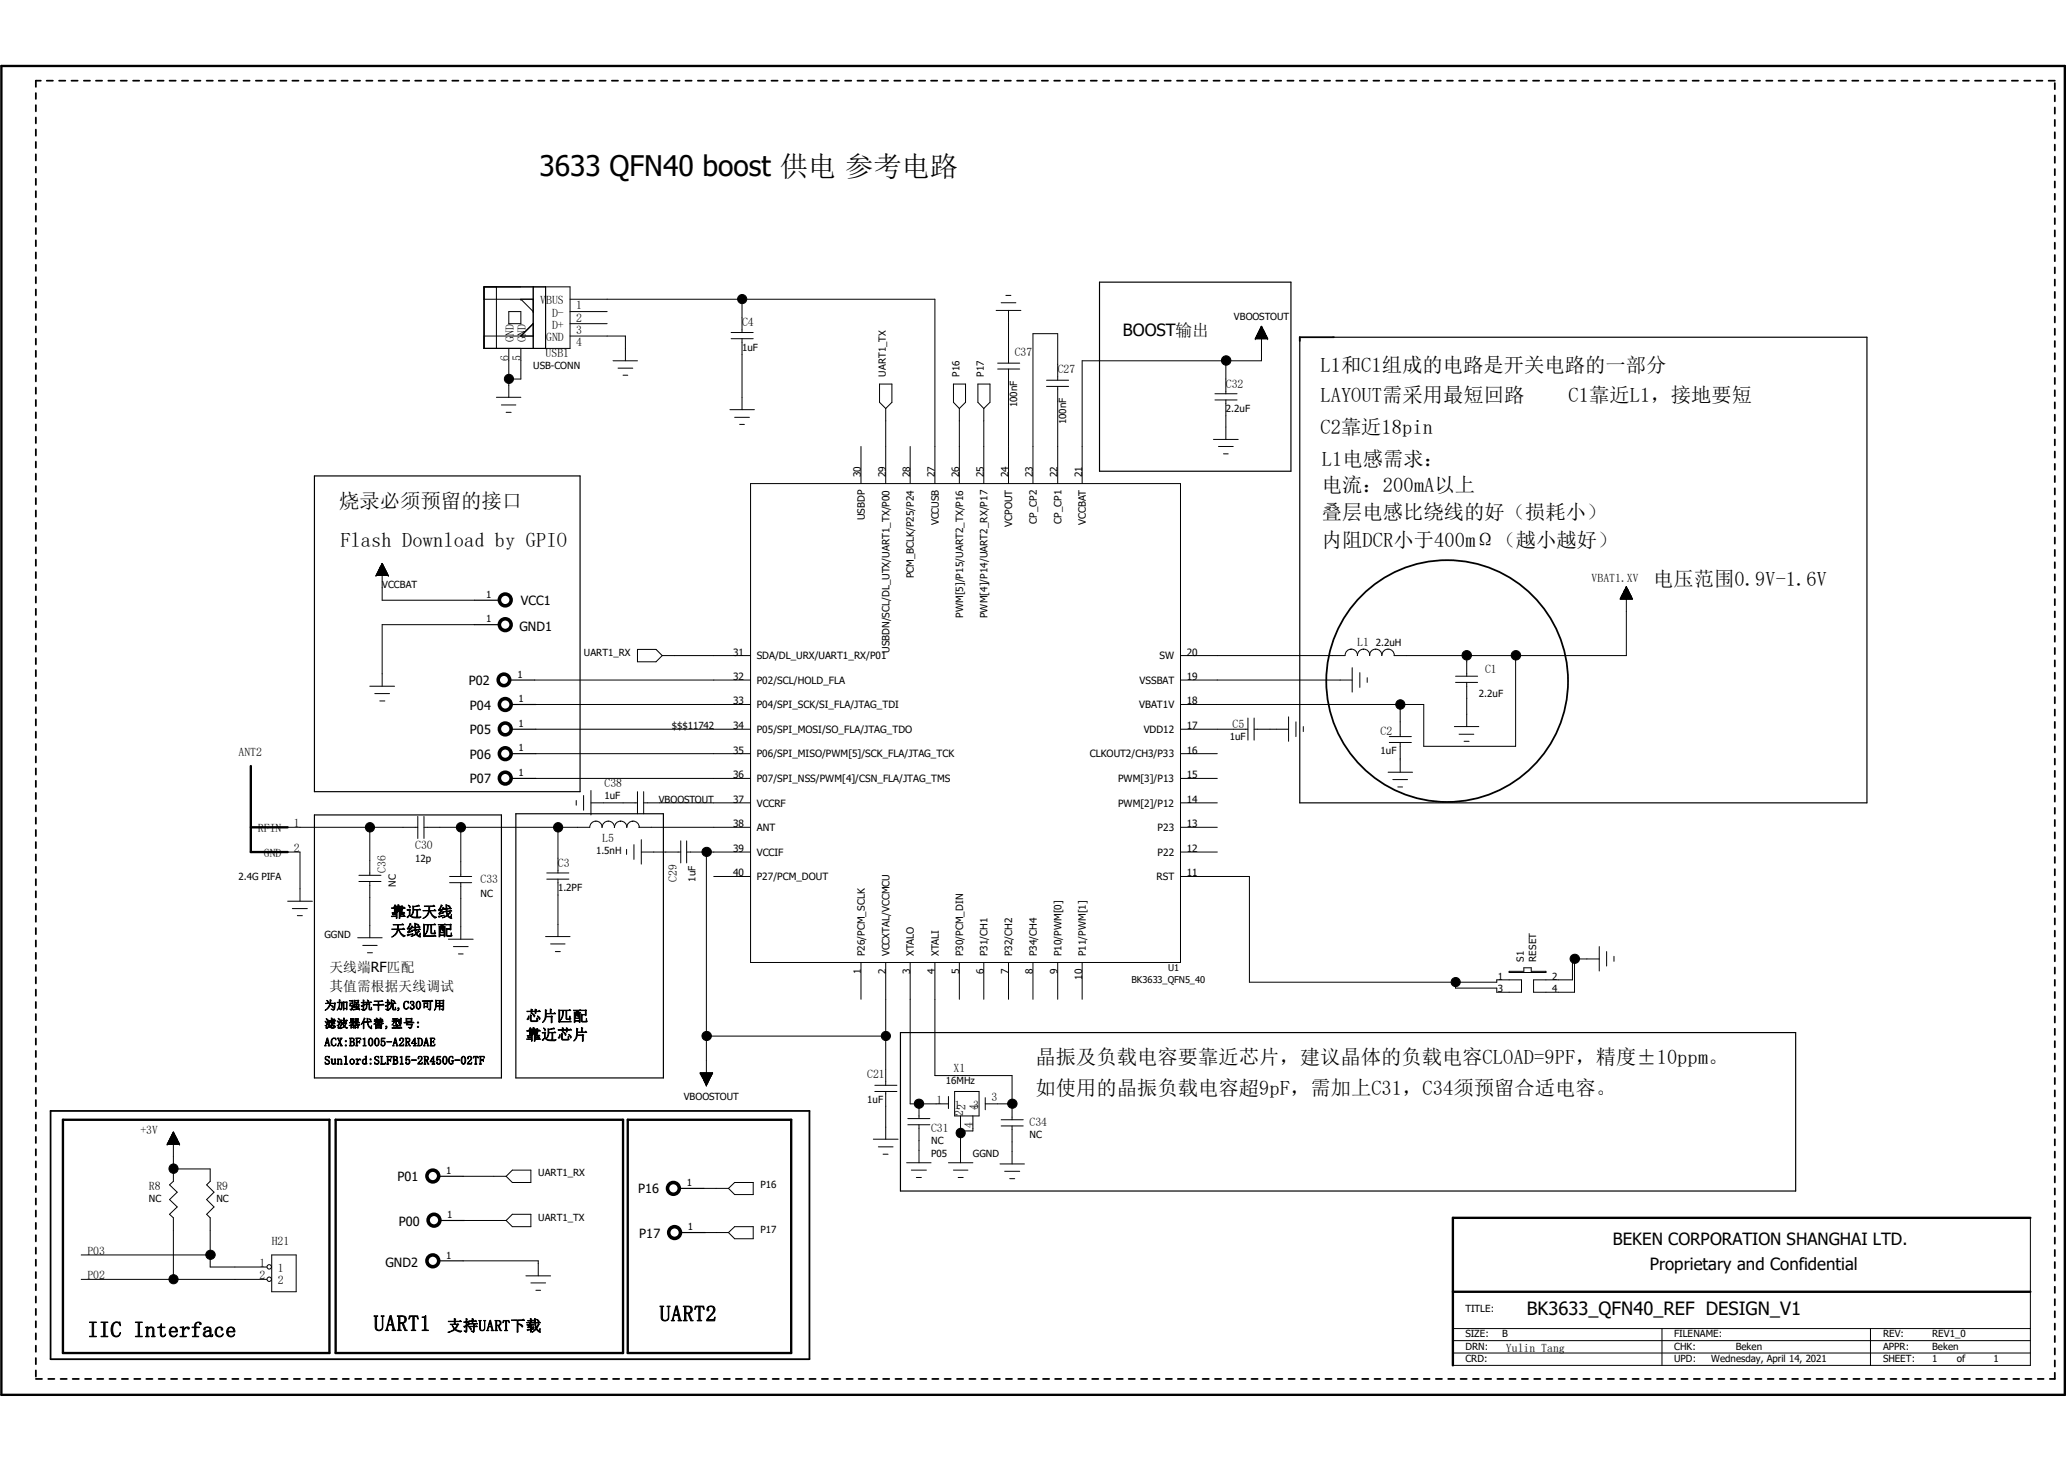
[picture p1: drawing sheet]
<svg xmlns="http://www.w3.org/2000/svg" width="297mm" height="210mm" viewBox="0 0 297 210" stroke-linecap="round" stroke-linejoin="round" font-family="sans-serif">
<path d="M.2 9.5h296.6v191h-296.6zM36.1 110.1v12.4h5.2M36.1 118.9h5.2M9 161h38.4v33.5h-38.4zM48.2 161h41.4v33.5h-41.4zM90.2 161h23.5v33.5h-23.5zM291.9 175h-83v21.3M208.9 185.7h83" fill="none" stroke="#000" stroke-width=".34"/>
<g fill="none" stroke="#000" stroke-width=".17">
<path d="M158.1 40.6h27.5v27.1h-27.5zM186.8 48.5v66.9h81.6v-66.9h-76.8M45.2 68.4h38.2v45.4h-38.2zM68.2 89.8h3.5M68.2 86.3h3.5M73.3 97.7h3.6M45.2 117.1h26.9v37.8h-26.9zM73.5 101.3h3.5M73.5 104.8h3.5M73.5 108.3h3.5M73.5 111.9h3.5M74.2 117h21.2v37.9h-21.2z"/>
<path d="M129.4 148.4h128.7v22.8h-128.7zM63.1 169.1h3.5M63.2 175.4h3.5M97.7 170.8h3.5M97.9 177.2h3.5M63.1 181.2h3.5"/>
</g>
<g fill="none" stroke="#000" stroke-width=".14">
<path d="M69.6 41.2h12.3v8.9h-12.3zM69.6 48.3h7.1M69.6 43h7.1M71.4 41.2v8.9M71.4 57.1h3.5M72.1 58.2h2.1M72.8 59.3h.7M73.1 44.8h1.8v1.7h-1.8zM73.1 50.1v7M74.9 43h.1M74.9 50.1v4.4h-1.8M74.9 43l1.8 1.8"/>
<path d="M76.7 46.5h.1M76.7 44.8h.1M76.7 43h.1M76.7 41.2v8.9M76.7 46.5l-1.8 1.8M78.4 41.2v8.9M81.9 43h52.5v26.5M81.9 44.8h5.4M81.9 46.5h5.4M81.9 48.3h8v3.6M88.1 51.9h3.5M88.8 52.9h2.2"/>
<path d="M89.6 53.9h.6M104.9 58.9h3.5M105.1 48.7h3.2M105.1 47.8h3.2M105.6 60h2.1M106.7 48.7v10.2M106.7 43h.1M106.7 43v4.8M126.4 55.2h1.8v2.6l-.9 .9-.9-.9zM127.3 58.7v10.8M137.1 55.2h1.7v2.6l-.9 .9-.8-.9zM137.9 58.7v10.8"/>
<path d="M140.6 55.2h1.7v2.6l-.9 .9-.8-.9zM141.4 58.7v10.8M143.2 44.6h3.6M143.4 52.2h3.2M143.4 53h3.2M143.9 43.5h2.1M144.6 42.5h.7M145 53v16.5M145 44.6v7.6M150.4 54.7h3.2M150.4 55.5h3.2M152.1 54.7v-6.7h-3.6v21.5"/>
<path d="M152.1 55.5v14M174.7 57.5h3.1M174.7 56.6h3.1M176.2 57.5v5.7M176.2 51.9v4.7M180.5 48.7h.1M180.5 48.7h1.7M180.5 48.6h1.7M180.5 48.5h1.6v.2M180.5 48.5v.2M180.6 48.4h1.5M180.6 48.3h1.5"/>
<path d="M180.6 48.4h1.5v.3M180.6 48.3v.4M180.7 48.7v-.5h1.3v.5M180.7 48.2h1.3M180.8 48.1h1.1v.6M180.8 48v.7M180.8 48h1.1M180.8 48h1.1v.7M180.8 47.9v.8M180.9 48.7v-.9h.9v.9M180.9 47.9h1M180.9 47.8h.9"/>
<path d="M181 47.7h.7v1M181 47.6v1.1M181 47.6h.7M181 47.5h.7v1.2M181.1 47.4h.5v1.3M181.1 47.3v1.4M181.1 47.3h.5M181.2 47.2h.3v1.5M181.2 47.2v1.5M181.2 47.2h.3M181.3 47.1h.1v1.6M181.3 46.9h.1v1.8"/>
<path d="M181.3 46.9v1.8M181.3 46.9h.1M181.3 46.9v5h-25.7v17.6M181.3 46.9l-.8 1.8M181.3 46.9l.9 1.8M181.4 47h-.1v1.7M181.6 47.5h-.6v1.2M182.2 48.7h.1M106.3 61h.7M107.9 69.5h61.8v68.8h-61.8zM123.8 64.2v5.3M130.8 64.2v5.3"/>
<path d="M174.4 63.2h3.6M175.2 64.2h2.1M175.9 65.2h.7M53.2 98.6h3.5M53.9 99.7h2.1M54 82.7h.1M54 82.7h1.8M54.1 82.6h1.6M54.1 82.5v.2M54.2 82.5h1.5M54.2 82.5h1.5v.2M54.3 82.3h1.3"/>
<path d="M54.3 82.3v.4M54.3 82.2h1.2M54.4 82.1h1.1M54.5 81.9h.9v.8M54.5 81.8v.9M54.5 81.8h.9M54.6 81.8h.7M54.6 81.7v1M54.6 81.7h.7M54.6 81.7h.6M54.6 81.5v1.2M54.7 81.6h.5"/>
<path d="M54.7 81.5h.5M54.7 81.4v1.3M54.7 81.4h.4M54.8 81.4h.3M54.8 81.3v1.4M54.8 81.3h.3M54.9 81.2h.2v1.5M54.9 81.2h.1M54.9 81.1v1.6M54.9 81.1h.1M54.9 81v1.7M54.9 81h.1"/>
<path d="M54.9 81v5.3h13.3M54.9 81l-.9 1.7M54.9 81l.9 1.7M55 81v1.7M55.1 81.3v1.4M55.2 81.4v1.3M55.2 81.6v1.1M55.3 81.7v1M55.4 82h-1v.7M55.5 82.1h-1.2v.6M55.5 82v.7M55.5 82.2v.5"/>
<path d="M55.6 82.3v.4M55.7 82.4h-1.5v.3M55.7 82.6v.1M55.8 82.7h.1M68.2 89.8h-13.3v8.8M91.6 93.3h2.7l.9 .9-.9 .9h-2.7zM95.2 94.2h12.7M107.9 97.7h-31M169.7 94.2h23.7M169.7 97.7h24.7M194.2 93.3h.1a.89 .89 0 0 0-.9 .9M194.3 93.3a.83 .83 0 0 1 .8 .9"/>
<path d="M194.4 96v3.5M195.5 96.7v2.1M196 93.3a.89 .89 0 0 0-.9 .9M196 93.3a.83 .83 0 0 1 .9 .9M196.5 97.4v.7M197.8 93.3a.78 .78 0 0 0-.9 .9M197.8 93.3a.83 .83 0 0 1 .8 .9M199.5 93.3a.78 .78 0 0 0-.8 .9M199.5 93.3a.83 .83 0 0 1 .9 .9M209.2 98.1h3.2M209.2 97.2h3.2M210.9 98.1v6.3"/>
<path d="M210.9 94.2v3M217.9 94.2v13.1h-13.2v-6h-35M232.9 86.1v-.1h1.7v.1M232.9 86h1.7M233 86.1v-.2h1.6v.2M233 85.8h1.6M233.1 86.1v-.4h1.4v.4M233.1 85.6h1.4M233.2 86.1v-.5h1.2v.5M233.2 85.5h1.2M233.2 86.1v-.6h1.1v.6M233.2 85.4h1.1"/>
<path d="M233.3 86.1v-.8h1v.8M233.3 85.3h.9M233.4 85.1h.8M233.4 86.1v-1.1h.7v1.1M233.5 85h.6M233.5 84.8h.6v1.3M233.6 84.7h.4M233.7 84.5h.2M233.7 86.1v-1.6h.1v1.6M233.8 84.4h.1M233.8 84.3h.1M233.8 84.3v9.9h-33.4"/>
<path d="M233.8 84.3l.9 1.8h-1.8zM233.9 84.6h-.2v1.5M233.9 84.6v1.5M234 84.8h-.4v1.3M234 84.7v1.4M234.1 84.9h-.6v1.2M234.2 85.2h-.8v.9M234.2 85.1v1M41.3 118.9h18.8M53.2 118.9v6.9M54.6 100.8h.7M60.1 117.3v3.2"/>
<path d="M60.9 117.3v3.2M66.2 118.9v7.1M77 104.8h30.9M77 101.3h30.9M77 111.9h30.9M80.2 118.9v6.6M82.8 115.1v.6M83.9 114.3v2.2M85 115.4h6.6M85 113.6v3.5M85.7 118.1a.78 .78 0 0 0-.9 .8h-23.9M85.7 118a.82 .82 0 0 1 .8 .9"/>
<path d="M87.5 118.1a.78 .78 0 0 0-.9 .8M87.5 118a.82 .82 0 0 1 .8 .9M89.2 118.1v-.1a.89 .89 0 0 0-.9 .9M89.2 118a.82 .82 0 0 1 .9 .9M91 118.1v-.1a.89 .89 0 0 0-.9 .9M91 118a.82 .82 0 0 1 .9 .9h16M91.6 113.8v3.2M92.5 115.4h15.4M92.5 113.8v3.2M107.9 108.3h-30.9M169.7 118.9h5.3M169.7 115.4h5.3"/>
<path d="M169.7 108.3h5.3M169.7 104.8h9.7M169.7 111.9h5.3M179.4 103.2v3.2M180.3 103.2v3.2M185.2 104.8h-4.9M185.2 103v3.6M186.3 103.8v2.1M187.4 104.4v.8M199.5 111h3.6M199.7 106.7h3.2M199.7 105.9h3.2"/>
<path d="M200.2 112.1h2.1M200.9 113.1h.7M201.3 106.7v4.3M201.3 101.3v4.6M209.1 104.4h3.5M209.8 105.5h2.1M210.5 106.6h.7M41.3 122.5h1.8v7M41.3 129.5h3.6M42 130.6h2.2M42.7 131.6h.8M51.4 134.8h3.5"/>
<path d="M51.6 126.7h3.2M51.6 125.8h3.2M52.1 135.9h2.1M52.8 136.9h.7M53.2 126.7v8.1M64.5 135h3.5M64.6 126.9h3.2M64.6 126h3.2M65.2 136.1h2.1M65.9 137.1h.7M66.2 126.9v8.1M78.4 134.6h3.5"/>
<path d="M78.6 126.4h3.2M78.6 125.5h3.2M79.2 135.7h2M79.8 136.8h.7M80.2 126.4v8.2M90.1 122.1v.7M91.1 121.4v2.1M92.2 122.5h5.7M92.2 120.7v3.5M97.9 120.9v3.1M98.7 122.5h9.2M98.7 120.9v3.1"/>
<path d="M101.5 122.5v33.5M102.6 126h5.3M123.8 138.3v5.3M127.3 138.3v17.7M130.8 138.3v20.4h5.5M134.4 138.3v16.3h11.1v6.4M137.9 138.3v5.3M141.4 138.3v5.3M145 138.3v5.3M148.5 138.3v5.3M152.1 138.3v5.3M155.6 138.3v5.3"/>
<path d="M169.7 122.5h5.3M169.7 126h9.9v15.2h35.6v-.4h3.5v1.8h-3.5v-.6h-6v-.8M216.9 139.6h2.2v-.5h1v.5h2.1v.2h-5.3zM226.3 137.8v4.8h-5.8v-1.8h5.5v-3h3.9M229.9 136.1v3.5M231 136.8v2.1M232 137.5v.7M100.7 154.2h.1M100.7 154.2l.8 1.8M100.7 154.2h1.7M100.7 154.3h1.7M100.7 154.2v.2"/>
<path d="M100.8 154.4h1.5M100.8 154.2v.4M100.9 154.2v.5h1.3v-.5M100.9 154.6h1.4M100.9 154.7h1.3M101 154.2v.7M101 154.9h1.1M101 155h1.1M101 154.2v.8M101.1 155.2h.9M101.1 154.2v.9M101.2 154.2v1.1"/>
<path d="M101.2 155.3h.7M101.3 154.2v1.2h.5M101.3 154.2v1.4M101.3 155.6h.5M101.4 154.2v1.5M101.4 155.7h.3M101.4 154.2v1.7M101.5 155.9h.1M101.5 154.2v1.8M101.5 156h.1M101.5 148.9h.1M101.5 148.9h25.8"/>
<path d="M101.6 154.2v1.8h-.1M101.7 154.2v1.6h-.3M101.8 154.2v1.5h-.4M101.8 154.2v1.3h-.5M101.9 154.2v1.2h-.6M101.9 154.2v1h-.7M102 154.2v.9h-.9M102.1 154.2v.7h-1.1M102.1 154.2v.6h-1.1M102.3 154.2v.3h-1.5M102.4 154.2v.1h-1.7M102.4 154.2h.1"/>
<path d="M102.4 154.2l-.9 1.8M125.8 156h3.1M125.8 156.9h3.1M127.3 156.9v6.8M132.1 158.7v2.1M132.1 158.7h.1M136.3 157.6v1.7M137.2 156.9h3.5v3.5h-3.5zM141.6 157.8v1.7M145.5 158.7h-3.9M24 164.5h.1M24 164.5h1.8"/>
<path d="M24.1 164.4h1.7M24.1 164.3h1.6v.2M24.1 164.3v.2M24.2 164.3h1.5M24.2 164.2h1.4v.3M24.2 164.1h1.4M24.2 164.2v.3M24.2 164h1.4v.5M24.2 164v.5M24.3 164h1.3M24.3 163.9h1.2v.6M24.3 163.9v.6"/>
<path d="M24.4 164.5v-.8h1.1v.8M24.4 163.8h1.1M24.5 163.7h.9M24.5 163.6h.9v.9M24.5 163.6v.9M24.5 163.6h.8M24.5 163.5h.8v1M24.5 163.4v1.1M24.6 163.4h.7M24.6 163.4h.7v1.1M24.7 163.2h.5v1.3M24.7 163.1v1.4"/>
<path d="M24.7 163.1h.4M24.8 163.1h.3v1.4M24.8 163v1.5M24.8 163h.3M24.8 162.9h.2v1.6M24.9 162.8h.1v1.7M24.9 162.7v1.8M24.9 162.7h.1M24.9 168h.1M24.9 168h5.3v1.8l-.5 .5 1.1 1.1-1.1 1 1.1 1.1-1.1 1 .5 .5v7.1h8.1M24.9 162.7v7.1l-.5 .5 1.1 1.1-1.1 1 1.1 1.1-1.1 1 .5 .5v8.9M24.9 162.7l-.9 1.8"/>
<path d="M24.9 162.7l.9 1.8M25 162.9h-.2v1.6M25.2 163.3h-.6v1.2M25.8 164.5h.1M66.6 169.1h6.2M66.7 175.4h6.1M73.6 168.2h2.7v1.8h-2.7l-.8-.9zM73.6 174.5h2.7v1.8h-2.7l-.8-.9zM101.2 170.8h3.5M101.4 177.2h3.3M104.7 170.8l.9-.8h2.7v1.7h-2.7zM104.7 177.2l.9-.9h2.7v1.8h-2.7z"/>
<path d="M125.6 163.7h3.5M126.3 164.8h2.1M126.9 165.9h.8M130.3 167.1h3.5M130.5 161.7h3.2M130.5 160.8h3.2M131 168.2h2.2M131.7 169.2h.8M132.1 161.7v5.4M136.3 167.1h3.6M137.1 168.2h2M137.7 169.2h.8"/>
<path d="M138.1 160.4v6.7M139.9 160.4v2.2h-2.3v.3h.5M143.8 167.3h3.5M143.9 161.8h3.2M143.9 161h3.2M144.4 168.4h2.2M145.2 169.4h.7M145.5 161.8v5.5M291.9 175v21.3h-83M11.7 180.4h18.5M11.7 183.9h26.6M39.1 180.4h3.5v5.3h-3.5z"/>
<path d="M66.6 181.2h10.8v2.2M75.6 183.4h3.6M76.3 184.4h2.1M77 185.5h.7M208.9 194.5h83M208.9 192.7h83M208.9 191h83M238.9 191v5.3M268.9 191v5.3"/>
<circle cx="38.7" cy="183.9" r=".32"/>
<circle cx="38.7" cy="182.1" r=".32"/>
</g>
<g fill="none" stroke="#000" stroke-width=".25">
<path d="M5.2 13.4v.8M5.2 15.1v.9M5.2 16.9v.8M5.2 18.6v.9M5.9 11.6h-.7v.9M6.7 11.6h.9M8.5 11.6h.9M10.3 11.6h.9M12.1 11.6h.8M13.8 11.6h.9M15.6 11.6h.9M17.3 11.6h.9"/>
<path d="M19.1 11.6h.9M20.9 11.6h.8M22.6 11.6h.9M24.4 11.6h.9M26.2 11.6h.8M27.9 11.6h.9M29.7 11.6h.9M31.4 11.6h.9M33.2 11.6h.9M35 11.6h.9M36.8 11.6h.9M38.5 11.6h.9"/>
<path d="M40.3 11.6h.9M42 11.6h.9M43.8 11.6h.9M45.6 11.6h.9M47.4 11.6h.8M49.1 11.6h.9M50.9 11.6h.9M52.7 11.6h.8M54.4 11.6h.9M56.2 11.6h.9M57.9 11.6h.9M59.7 11.6h.9"/>
<path d="M61.5 11.6h.8M63.2 11.6h.9M65 11.6h.9M66.7 11.6h.9M68.5 11.6h.9M70.3 11.6h.9M72.1 11.6h.9M73.8 11.6h.9M75.6 11.6h.9M77.4 11.6h.9M79.2 11.6h.8M80.9 11.6h.9"/>
<path d="M82.7 11.6h.9M84.4 11.6h.9M86.2 11.6h.9M88 11.6h.8M89.7 11.6h.9M91.5 11.6h.9M93.2 11.6h.9M95 11.6h.9M96.8 11.6h.9M98.5 11.6h.9M100.3 11.6h.9M102.1 11.6h.8"/>
<path d="M103.8 11.6h.9M105.6 11.6h.9M107.4 11.6h.9M109.1 11.6h.9M110.9 11.6h.9M112.7 11.6h.9M114.5 11.6h.8M116.2 11.6h.9M118 11.6h.9M119.7 11.6h.9M121.5 11.6h.9M123.3 11.6h.9"/>
<path d="M125 11.6h.9M126.8 11.6h.9M128.6 11.6h.8M130.3 11.6h.9M132.1 11.6h.9M133.8 11.6h.9M135.6 11.6h.9M137.4 11.6h.9M139.1 11.6h.9M140.9 11.6h.9M142.7 11.6h.9M144.4 11.6h.9"/>
<path d="M146.2 11.6h.9M148 11.6h.9M149.8 11.6h.9M151.5 11.6h.9M153.3 11.6h.9M155.1 11.6h.8M156.8 11.6h.9M158.6 11.6h.9M160.3 11.6h.9M162.1 11.6h.9M163.9 11.6h.9M165.6 11.6h.9"/>
<path d="M167.4 11.6h.9M169.2 11.6h.8M170.9 11.6h.9M172.7 11.6h.9M174.4 11.6h.9M176.2 11.6h.9M178 11.6h.9M179.8 11.6h.8M181.5 11.6h.9M183.3 11.6h.9M185.1 11.6h.9M186.8 11.6h.9"/>
<path d="M188.6 11.6h.9M190.4 11.6h.8M192.1 11.6h.9M193.9 11.6h.9M195.7 11.6h.8M197.4 11.6h.9M199.2 11.6h.9M200.9 11.6h.9M202.7 11.6h.9M204.5 11.6h.8M206.2 11.6h.9M208 11.6h.9"/>
<path d="M209.8 11.6h.8M211.5 11.6h.9M213.3 11.6h.9M215.1 11.6h.8M216.8 11.6h.9M218.6 11.6h.9M220.4 11.6h.9M222.2 11.6h.8M223.9 11.6h.9M225.7 11.6h.9M227.4 11.6h.9M229.2 11.6h.9"/>
<path d="M231 11.6h.8M232.7 11.6h.9M234.5 11.6h.9M236.3 11.6h.8M238 11.6h.9M239.8 11.6h.9M241.5 11.6h.9M243.3 11.6h.9M245.1 11.6h.9M246.9 11.6h.8M248.6 11.6h.9M250.4 11.6h.8"/>
<path d="M252.1 11.6h.9M253.9 11.6h.9M255.7 11.6h.9M257.5 11.6h.8M259.2 11.6h.9M261 11.6h.9M262.8 11.6h.8M264.5 11.6h.9M266.3 11.6h.9M268 11.6h.9M269.8 11.6h.9M271.6 11.6h.8"/>
<path d="M273.3 11.6h.9M275.1 11.6h.9M276.8 11.6h.9M278.6 11.6h.9M280.4 11.6h.9M282.2 11.6h.8M283.9 11.6h.9M285.7 11.6h.8M287.4 11.6h.9M289.2 11.6h.9M291 11.6h.9M292.8 11.6h.8"/>
<path d="M294.5 11.6h.9M295.4 11.9v.9M295.4 13.7v.9M295.4 15.5v.8M295.4 17.2v.9M295.4 19v.9M5.2 20.4v.9M5.2 22.2v.9M5.2 24v.8M5.2 25.7v.9M5.2 27.5v.9M5.2 29.3v.8"/>
<path d="M5.2 31v.9M5.2 32.8v.9M5.2 34.5v.9M5.2 36.3v.9M5.2 38.1v.8M5.2 39.8v.9M295.4 20.8v.8M295.4 22.5v.9M295.4 24.3v.9M295.4 26.1v.9M295.4 27.9v.8M295.4 29.6v.9"/>
<path d="M295.4 31.4v.8M295.4 33.1v.9M295.4 34.9v.9M295.4 36.7v.8M295.4 38.4v.9M5.2 41.6v.9M5.2 43.3v.9M5.2 45.1v.9M5.2 46.9v.9M5.2 48.7v.8M5.2 50.4v.9M5.2 52.2v.8"/>
<path d="M5.2 53.9v.9M5.2 55.7v.9M5.2 57.5v.9M5.2 59.3v.8M191.8 48.5h-5v.5M295.4 40.2v.9M295.4 42v.8M295.4 43.7v.9M295.4 45.5v.9M295.4 47.2v.9M295.4 49v.9M295.4 50.8v.8"/>
<path d="M295.4 52.5v.9M295.4 54.3v.9M295.4 56.1v.8M295.4 57.8v.9M295.4 59.6v.9M5.2 61v.9M5.2 62.8v.9M5.2 64.6v.8M5.2 66.3v.9M5.2 68.1v.9M5.2 69.8v.9M5.2 71.6v.9"/>
<path d="M5.2 73.4v.9M5.2 75.1v.9M5.2 76.9v.9M5.2 78.7v.8M295.4 61.4v.9M295.4 63.2v.8M295.4 64.9v.9M295.4 66.7v.8M295.4 68.4v.9M295.4 70.2v.9M295.4 72v.9M295.4 73.7v.9"/>
<path d="M295.4 75.5v.9M295.4 77.3v.8M295.4 79v.9M5.2 80.4v.9M5.2 82.2v.9M5.2 84v.8M5.2 85.7v.9M5.2 87.5v.9M5.2 89.3v.9M5.2 91.1v.8M5.2 92.8v.9M5.2 94.6v.9"/>
<path d="M5.2 96.3v.9M5.2 98.1v.9M5.2 99.9v.9M295.4 80.8v.9M295.4 82.5v.9M295.4 84.3v.9M295.4 86.1v.9M295.4 87.9v.8M295.4 89.6v.9M295.4 91.4v.8M295.4 93.1v.9M295.4 94.9v.9"/>
<path d="M295.4 96.7v.9M295.4 98.5v.8M5.2 101.6v.9M5.2 103.4v.9M5.2 105.2v.8M5.2 106.9v.9M5.2 108.7v.9M5.2 110.4v.9M5.2 112.2v.9M5.2 114v.9M5.2 115.7v.9M5.2 117.5v.9"/>
<path d="M5.2 119.3v.9M295.4 100.2v.9M295.4 102v.9M295.4 103.8v.8M295.4 105.5v.9M295.4 107.3v.9M295.4 109.1v.8M295.4 110.8v.9M295.4 112.6v.9M295.4 114.3v.9M295.4 116.1v.9M295.4 117.9v.8"/>
<path d="M295.4 119.6v.9M5.2 121v.9M5.2 122.8v.9M5.2 124.6v.9M5.2 126.4v.9M5.2 128.1v.9M5.2 129.9v.9M5.2 131.6v.9M5.2 133.4v.9M5.2 135.2v.9M5.2 136.9v.9M5.2 138.7v.9"/>
<path d="M295.4 121.4v.9M295.4 123.2v.8M295.4 124.9v.9M295.4 126.7v.9M295.4 128.4v.9M295.4 130.2v.9M295.4 132v.9M295.4 133.8v.8M295.4 135.5v.9M295.4 137.3v.9M295.4 139.1v.9M5.2 140.5v.9"/>
<path d="M5.2 142.2v.9M5.2 144v.9M5.2 145.8v.8M5.2 147.5v.9M5.2 149.3v.9M5.2 151v.9M5.2 152.8v.9M5.2 154.6v.9M5.2 156.3v.9M5.2 158.1v.9M5.2 159.9v.9M7.3 159.7h109.1v35.7h-109.1z"/>
<path d="M295.4 140.8v.9M295.4 142.6v.9M295.4 144.4v.8M295.4 146.1v.9M295.4 147.9v.9M295.4 149.6v.9M295.4 151.4v.9M295.4 153.2v.9M295.4 154.9v.9M295.4 156.7v.9M295.4 158.5v.8M5.2 161.7v.9"/>
<path d="M5.2 163.4v.9M5.2 165.2v.9M5.2 166.9v.9M5.2 168.7v.9M5.2 170.5v.9M5.2 172.3v.8M5.2 174v.9M5.2 175.8v.9M5.2 177.5v.9M5.2 179.3v.9M295.4 160.2v.9M295.4 162v.9"/>
<path d="M295.4 163.7v.9M295.4 165.5v.9M295.4 167.3v.9M295.4 169.1v.9M295.4 170.8v.9M295.4 172.6v.9M295.4 174.4v.9M295.4 176.1v.9M295.4 177.9v.9M295.4 179.7v.9M5.2 181.1v.8M5.2 182.8v.9"/>
<path d="M5.2 184.6v.9M5.2 186.4v.8M5.2 188.1v.9M5.2 189.9v.9M5.2 191.6v.9M5.2 193.4v.9M5.2 195.2v.9M5.2 197v.9M5.2 198.2h.8M6.9 198.2h.9M8.7 198.2h.9M10.4 198.2h.9"/>
<path d="M12.2 198.2h.9M14 198.2h.8M15.7 198.2h.9M17.5 198.2h.9M19.3 198.2h.9M21 198.2h.9M22.8 198.2h.9M24.6 198.2h.9M26.4 198.2h.9M28.1 198.2h.9M29.9 198.2h.9M31.6 198.2h.9"/>
<path d="M33.4 198.2h.9M35.2 198.2h.9M36.9 198.2h.9M38.7 198.2h.9M40.5 198.2h.8M42.2 198.2h.9M44 198.2h.9M45.8 198.2h.8M47.5 198.2h.9M49.3 198.2h.9M51 198.2h.9M52.8 198.2h.9"/>
<path d="M54.6 198.2h.9M56.3 198.2h.9M58.1 198.2h.9M59.9 198.2h.9M61.7 198.2h.9M63.4 198.2h.9M65.2 198.2h.9M66.9 198.2h.9M68.7 198.2h.9M70.5 198.2h.9M72.3 198.2h.8M74 198.2h.9"/>
<path d="M75.8 198.2h.9M77.5 198.2h.9M79.3 198.2h.9M81.1 198.2h.8M82.8 198.2h.9M84.6 198.2h.9M86.4 198.2h.9M88.1 198.2h.9M89.9 198.2h.9M91.6 198.2h.9M93.4 198.2h.9M95.2 198.2h.9"/>
<path d="M97 198.2h.9M98.7 198.2h.9M100.5 198.2h.9M102.3 198.2h.9M104 198.2h.9M105.8 198.2h.9M107.6 198.2h.8M109.3 198.2h.9M111.1 198.2h.9M112.9 198.2h.8M114.6 198.2h.9M116.4 198.2h.9"/>
<path d="M118.1 198.2h.9M119.9 198.2h.9M121.7 198.2h.9M123.4 198.2h.9M125.2 198.2h.9M126.9 198.2h.9M128.7 198.2h.9M130.5 198.2h.9M132.3 198.2h.9M134 198.2h.9M135.8 198.2h.9M137.6 198.2h.9"/>
<path d="M139.4 198.2h.8M141.1 198.2h.9M142.9 198.2h.9M144.6 198.2h.9M146.4 198.2h.9M148.2 198.2h.8M149.9 198.2h.9M151.7 198.2h.9M153.4 198.2h.9M155.2 198.2h.9M157 198.2h.9M158.7 198.2h.9"/>
<path d="M160.5 198.2h.9M162.3 198.2h.8M164 198.2h.9M165.8 198.2h.9M167.6 198.2h.9M169.3 198.2h.9M171.1 198.2h.9M172.9 198.2h.9M174.7 198.2h.8M176.4 198.2h.9M178.2 198.2h.9M179.9 198.2h.9"/>
<path d="M181.7 198.2h.9M183.5 198.2h.9M185.2 198.2h.9M187 198.2h.9M188.8 198.2h.8M190.5 198.2h.9M192.3 198.2h.9M194.1 198.2h.8M195.8 198.2h.9M197.6 198.2h.8M199.3 198.2h.9M201.1 198.2h.9"/>
<path d="M202.9 198.2h.9M204.7 198.2h.8M206.4 198.2h.9M208.2 198.2h.9M210 198.2h.9M211.7 198.2h.9M213.5 198.2h.9M215.3 198.2h.8M217 198.2h.9M218.8 198.2h.9M220.5 198.2h.9M222.3 198.2h.9"/>
<path d="M224.1 198.2h.8M225.8 198.2h.9M227.6 198.2h.9M229.4 198.2h.8M231.1 198.2h.9M232.9 198.2h.9M234.7 198.2h.9M236.5 198.2h.8M238.2 198.2h.9M240 198.2h.8M241.7 198.2h.9M243.5 198.2h.9"/>
<path d="M245.3 198.2h.9M247 198.2h.9M248.8 198.2h.9M250.6 198.2h.8M252.3 198.2h.9M254.1 198.2h.9M255.9 198.2h.8M257.6 198.2h.9M259.4 198.2h.9M261.1 198.2h.9M262.9 198.2h.9M264.7 198.2h.8"/>
<path d="M266.4 198.2h.9M268.2 198.2h.9M270 198.2h.9M271.8 198.2h.8M273.5 198.2h.9M275.3 198.2h.8M277 198.2h.9M278.8 198.2h.9M280.6 198.2h.9M282.4 198.2h.8M284.1 198.2h.9M285.9 198.2h.9"/>
<path d="M287.6 198.2h.9M289.4 198.2h.9M291.2 198.2h.8M292.9 198.2h.9M295.4 197.3v.9h-.7M295.4 181.4v.9M295.4 183.2v.9M295.4 185v.8M295.4 186.7v.9M295.4 188.5v.9M295.4 190.2v.9M295.4 192v.9"/>
<path d="M295.4 193.8v.9M295.4 195.5v.9"/>
<circle cx="208" cy="97.9" r="17.4"/>
</g>
<g fill="none" stroke="#000" stroke-width=".51">
<circle cx="72.4" cy="97.7" r=".83"/>
<circle cx="72.6" cy="86.2" r=".85"/>
<circle cx="72.6" cy="89.8" r=".85"/>
<circle cx="72.6" cy="101.3" r=".85"/>
<circle cx="72.6" cy="108.3" r=".85"/>
<circle cx="72.6" cy="111.8" r=".85"/>
<circle cx="72.6" cy="104.8" r=".85"/>
<circle cx="62.2" cy="169" r=".85"/>
<circle cx="62.4" cy="175.4" r=".85"/>
<circle cx="96.8" cy="170.8" r=".85"/>
<circle cx="97" cy="177.2" r=".85"/>
<circle cx="62.2" cy="181.2" r=".85"/>
</g>
<g fill="#000" stroke="#000" stroke-width=".14">
<circle cx="73.2" cy="54.5" r=".66"/>
<circle cx="106.7" cy="43" r=".66"/>
<circle cx="176.3" cy="51.8" r=".68"/>
<circle cx="210.9" cy="94.2" r=".68"/>
<circle cx="217.9" cy="94.2" r=".68"/>
<circle cx="53.2" cy="118.9" r=".67"/>
<circle cx="66.3" cy="118.9" r=".67"/>
<circle cx="80.2" cy="118.9" r=".67"/>
<circle cx="201.3" cy="101.3" r=".67"/>
<circle cx="101.6" cy="122.4" r=".67"/>
<circle cx="226.4" cy="137.8" r=".67"/>
<circle cx="101.6" cy="148.9" r=".67"/>
<circle cx="127.3" cy="148.9" r=".66"/>
<circle cx="132.1" cy="158.6" r=".67"/>
<circle cx="145.5" cy="158.6" r=".67"/>
<circle cx="209.3" cy="141.2" r=".66"/>
<circle cx="24.9" cy="168" r=".67"/>
<circle cx="138.1" cy="162.9" r=".67"/>
<circle cx="24.9" cy="183.9" r=".66"/>
<circle cx="30.3" cy="180.4" r=".67"/>
</g>
<text font-size="4.1" x="77.5" y="25.4">3633 QFN40 boost 供电 参考电路</text>
<g font-size="3.2">
<text x="53.7" y="191.3">UART1</text>
<text x="94.8" y="189.9">UART2</text>
<text x="12.6" y="192.2">IIC Interface</text>
</g>
<g font-size="2.9">
<text x="189.8" y="53.4">L1和C1组成的电路是开关电路的一部分</text>
<text x="189.8" y="57.8">LAYOUT需采用最短回路</text>
<text x="225.5" y="57.8">C1靠近L1，接地要短</text>
<text x="189.8" y="62.4">C2靠近18pin</text>
<text x="190" y="67">L1电感需求：</text>
<text x="190" y="70.7">电流：200mA以上</text>
<text x="48.8" y="73">烧录必须预留的接口</text>
<text x="190" y="74.6">叠层电感比绕线的好（损耗小）</text>
<text x="48.9" y="78.7">Flash Download by GPIO</text>
<text x="190" y="78.7">内阻DCR小于400mΩ（越小越好）</text>
<text x="237.7" y="84.2">电压范围0.9V-1.6V</text>
<text x="148.9" y="153">晶振及负载电容要靠近芯片，建议晶体的负载电容CLOAD=9PF，精度±10ppm。</text>
<text x="148.9" y="157.4">如使用的晶振负载电容超9pF，需加上C31，C34须预留合适电容。</text>
</g>
<text font-size="2.6" x="219.5" y="189">BK3633_QFN40_REF DESIGN_V1</text>
<g font-size="2.4">
<text x="161.4" y="48.3">BOOST输出</text>
<text x="231.9" y="178.9">BEKEN CORPORATION SHANGHAI LTD.</text>
<text x="237.2" y="182.5">Proprietary and Confidential</text>
</g>
<g font-size="2.2">
<text x="56.2" y="131.8">靠近天线</text>
<text x="56.2" y="134.5">天线匹配</text>
<text x="75.6" y="146.8">芯片匹配</text>
<text x="75.6" y="149.5">靠近芯片</text>
<text x="64.3" y="191.3">支持UART下载</text>
</g>
<g font-size="2">
<text x="47.4" y="139.7">天线端RF匹配</text>
<text x="47.4" y="142.4">其值需根据天线调试</text>
</g>
<g font-size="1.8">
<text x="74.9" y="87">VCC1</text>
<text x="74.7" y="90.7">GND1</text>
<text x="67.4" y="98.5">P02</text>
<text x="67.6" y="102">P04</text>
<text x="67.6" y="105.5">P05</text>
<text x="67.6" y="109.1">P06</text>
<text x="67.6" y="112.6">P07</text>
<text x="57.1" y="169.8">P01</text>
<text x="91.7" y="171.5">P16</text>
<text x="57.3" y="176.2">P00</text>
<text x="91.9" y="177.9">P17</text>
<text x="55.4" y="182.1">GND2</text>
</g>
<g font-size="1.7">
<text x="77.7" y="43.7">VBUS</text>
<text x="79.4" y="45.5">D-</text>
<text x="79.4" y="47.2">D+</text>
<text x="82.8" y="44.5">1</text>
<text x="82.8" y="46.2">2</text>
<text x="82.8" y="48">3</text>
<text x="106.7" y="46.9">C4</text>
<text x="73.1" y="51.8" transform="rotate(-90 73.1 51.8)">6</text>
<text x="73.9" y="49.2" transform="rotate(-90 73.9 49.2)">GND</text>
<text x="74.9" y="51.8" transform="rotate(-90 74.9 51.8)">5</text>
<text x="75.6" y="49.2" transform="rotate(-90 75.6 49.2)">GND</text>
<text x="78.4" y="51.3">USB1</text>
<text x="78.5" y="49">GND</text>
<text x="82.8" y="49.7">4</text>
<text x="145.9" y="51.1">C37</text>
<text x="152.1" y="53.6">C27</text>
<text x="176.2" y="55.7">C32</text>
<text x="228.8" y="83.6">VBAT1.XV</text>
<text x="195.1" y="92.8">L1</text>
<text x="213.5" y="96.7">C1</text>
<text x="177.2" y="104.6">C5</text>
<text x="198.5" y="105.7">C2</text>
<text x="34.3" y="108.7">ANT2</text>
<text x="86.9" y="113.1">C38</text>
<text x="37.1" y="119.6">RFIN</text>
<text x="42.2" y="118.9">1</text>
<text x="37.9" y="123.2">GND</text>
<text x="42.2" y="122.5">2</text>
<text x="55.5" y="125.5" transform="rotate(-90 55.5 125.5)">C36</text>
<text x="59.7" y="122.1">C30</text>
<text x="80.2" y="124.6">C3</text>
<text x="86.6" y="121">L5</text>
<text x="69.1" y="126.9">C33</text>
<text x="97.3" y="126.7" transform="rotate(-90 97.3 126.7)">C29</text>
<text x="46.6" y="145.1">为加强抗干扰,C30可用</text>
<text x="46.6" y="147.7">滤波器代替,型号:</text>
<text x="46.6" y="150.4">ACX:BF1005-A2R4DAE</text>
<text x="46.6" y="153">Sunlord:SLFB15-2R450G-02TF</text>
<text x="124.7" y="154.9">C21</text>
<text x="137.1" y="154.1">X1</text>
<text x="134.6" y="158.7">1</text>
<text x="137.2" y="159.4">1</text>
<text x="138.5" y="160.4" transform="rotate(-90 138.5 160.4)">22</text>
<text x="139.9" y="159.4">3</text>
<text x="140.6" y="159.5" transform="rotate(-90 140.6 159.5)">4</text>
<text x="142.5" y="158.3">3</text>
<text x="148" y="161.8">C34</text>
<text x="20.2" y="163.1">+3V</text>
<text x="133.8" y="162.7">C31</text>
<text x="139.9" y="162.1" transform="rotate(-90 139.9 162.1)">4</text>
<text x="21.4" y="171">R8</text>
<text x="31.1" y="171">R9</text>
<text x="39.1" y="178.9">H21</text>
<text x="12.6" y="183.9">P02</text>
<text x="12.6" y="180.4">P03</text>
<text x="37.3" y="182.1">1</text>
<text x="37.3" y="183.9">2</text>
<text x="40" y="182.8">1</text>
<text x="40" y="184.6">2</text>
<text x="216.5" y="194.3">Yulin Tang</text>
</g>
<g font-size="1.4">
<text x="177.4" y="46">VBOOSTOUT</text>
<text x="76.7" y="53">USB-CONN</text>
<text x="106.7" y="50.4">1uF</text>
<text x="127.3" y="54.2" transform="rotate(-90 127.3 54.2)">UART1_TX</text>
<text x="137.9" y="54.2" transform="rotate(-90 137.9 54.2)">P16</text>
<text x="141.4" y="54.2" transform="rotate(-90 141.4 54.2)">P17</text>
<text x="146.2" y="58.6" transform="rotate(-90 146.2 58.6)">100nF</text>
<text x="176.2" y="59.3">2.2uF</text>
<text x="153.3" y="61" transform="rotate(-90 153.3 61)">100nF</text>
<text x="123.8" y="68.6" transform="rotate(-90 123.8 68.6)">30</text>
<text x="127.3" y="68.6" transform="rotate(-90 127.3 68.6)">29</text>
<text x="130.8" y="68.6" transform="rotate(-90 130.8 68.6)">28</text>
<text x="134.4" y="68.6" transform="rotate(-90 134.4 68.6)">27</text>
<text x="137.9" y="68.6" transform="rotate(-90 137.9 68.6)">26</text>
<text x="141.4" y="68.6" transform="rotate(-90 141.4 68.6)">25</text>
<text x="145" y="68.6" transform="rotate(-90 145 68.6)">24</text>
<text x="148.5" y="68.6" transform="rotate(-90 148.5 68.6)">23</text>
<text x="152" y="68.6" transform="rotate(-90 152 68.6)">22</text>
<text x="155.6" y="68.6" transform="rotate(-90 155.6 68.6)">21</text>
<text x="124.3" y="74.8" transform="rotate(-90 124.3 74.8)">USBDP</text>
<text x="134.9" y="75.5" transform="rotate(-90 134.9 75.5)">VCCUSB</text>
<text x="145.5" y="75.7" transform="rotate(-90 145.5 75.7)">VCPOUT</text>
<text x="149" y="75.3" transform="rotate(-90 149 75.3)">CP_CP2</text>
<text x="152.6" y="75.3" transform="rotate(-90 152.6 75.3)">CP_CP1</text>
<text x="156.1" y="75.5" transform="rotate(-90 156.1 75.5)">VCCBAT</text>
<text x="131.4" y="83.1" transform="rotate(-90 131.4 83.1)">PCM_BCLK/P25/P24</text>
<text x="54.9" y="84.5">VCCBAT</text>
<text x="69.9" y="89.5">1</text>
<text x="69.9" y="85.9">1</text>
<text x="138.5" y="88.8" transform="rotate(-90 138.5 88.8)">PWM[5]/P15/UART2_TX/P16</text>
<text x="142" y="88.9" transform="rotate(-90 142 88.9)">PWM[4]/P14/UART2_RX/P17</text>
<text x="83.9" y="94.2">UART1_RX</text>
<text x="105.4" y="94.2">31</text>
<text x="108.8" y="94.8">SDA/DL_URX/UART1_RX/P01</text>
<text x="127.9" y="93.9" transform="rotate(-90 127.9 93.9)">USBDN/SCL/DL_UTX/UART1_TX/P00</text>
<text x="166.7" y="94.8">SW</text>
<text x="170.6" y="94.2">20</text>
<text x="197.8" y="92.8">2.2uH</text>
<text x="74.4" y="97.4">1</text>
<text x="74.5" y="100.9">1</text>
<text x="105.4" y="97.7">32</text>
<text x="105.4" y="101.3">33</text>
<text x="108.8" y="98.3">P02/SCL/HOLD_FLA</text>
<text x="108.8" y="101.8">P04/SPI_SCK/SI_FLA/JTAG_TDI</text>
<text x="163.8" y="101.8">VBAT1V</text>
<text x="163.8" y="98.3">VSSBAT</text>
<text x="170.6" y="101.3">18</text>
<text x="170.6" y="97.7">19</text>
<text x="212.6" y="100.2">2.2uF</text>
<text x="74.5" y="104.4">1</text>
<text x="74.5" y="108">1</text>
<text x="96.6" y="104.8">$$$11742</text>
<text x="105.4" y="104.8">34</text>
<text x="108.8" y="105.4">P05/SPI_MOSI/SO_FLA/JTAG_TDO</text>
<text x="164.4" y="105.4">VDD12</text>
<text x="170.6" y="104.8">17</text>
<text x="176.8" y="106.4">1uF</text>
<text x="74.5" y="111.5">1</text>
<text x="105.4" y="108.3">35</text>
<text x="105.4" y="111.9">36</text>
<text x="108.8" y="108.9">P06/SPI_MISO/PWM[5]/SCK_FLA/JTAG_TCK</text>
<text x="108.8" y="112.4">P07/SPI_NSS/PWM[4]/CSN_FLA/JTAG_TMS</text>
<text x="156.7" y="108.9">CLKOUT2/CH3/P33</text>
<text x="160.7" y="112.4">PWM[3]/P13</text>
<text x="170.6" y="108.3">16</text>
<text x="170.6" y="111.9">15</text>
<text x="198.5" y="108.3">1uF</text>
<text x="86.9" y="114.9">1uF</text>
<text x="94.7" y="115.4">VBOOSTOUT</text>
<text x="105.4" y="115.4">37</text>
<text x="105.4" y="118.9">38</text>
<text x="108.8" y="115.9">VCCRF</text>
<text x="108.8" y="119.5">ANT</text>
<text x="160.7" y="115.9">PWM[2]/P12</text>
<text x="166.4" y="119.5">P23</text>
<text x="170.6" y="115.4">14</text>
<text x="170.6" y="118.9">13</text>
<text x="59.7" y="123.9">12p</text>
<text x="85.7" y="122.8">1.5nH</text>
<text x="105.4" y="126">40</text>
<text x="105.4" y="122.5">39</text>
<text x="108.8" y="123">VCCIF</text>
<text x="166.4" y="123">P22</text>
<text x="170.6" y="122.5">12</text>
<text x="170.6" y="126">11</text>
<text x="34.3" y="126.5">2.4G PIFA</text>
<text x="56.9" y="127.4" transform="rotate(-90 56.9 127.4)">NC</text>
<text x="69.1" y="129">NC</text>
<text x="80.2" y="128.1">1.2PF</text>
<text x="100" y="126.7" transform="rotate(-90 100 126.7)">1uF</text>
<text x="108.8" y="126.5">P27/PCM_DOUT</text>
<text x="166.3" y="126.5">RST</text>
<text x="46.6" y="134.8">GGND</text>
<text x="124.3" y="137.5" transform="rotate(-90 124.3 137.5)">P26/PCM_SCLK</text>
<text x="127.9" y="137.5" transform="rotate(-90 127.9 137.5)">VCCXTAL/VCCMCU</text>
<text x="131.4" y="137.5" transform="rotate(-90 131.4 137.5)">XTALO</text>
<text x="134.9" y="137.5" transform="rotate(-90 134.9 137.5)">XTALI</text>
<text x="138.5" y="137.5" transform="rotate(-90 138.5 137.5)">P30/PCM_DIN</text>
<text x="142" y="137.5" transform="rotate(-90 142 137.5)">P31/CH1</text>
<text x="145.5" y="137.5" transform="rotate(-90 145.5 137.5)">P32/CH2</text>
<text x="149" y="137.5" transform="rotate(-90 149 137.5)">P34/CH4</text>
<text x="152.6" y="137.5" transform="rotate(-90 152.6 137.5)">P10/PWM[0]</text>
<text x="156.1" y="137.5" transform="rotate(-90 156.1 137.5)">P11/PWM[1]</text>
<text x="123.8" y="140" transform="rotate(-90 123.8 140)">1</text>
<text x="127.3" y="140" transform="rotate(-90 127.3 140)">2</text>
<text x="130.8" y="140" transform="rotate(-90 130.8 140)">3</text>
<text x="134.4" y="140" transform="rotate(-90 134.4 140)">4</text>
<text x="137.9" y="140" transform="rotate(-90 137.9 140)">5</text>
<text x="141.4" y="140" transform="rotate(-90 141.4 140)">6</text>
<text x="145" y="140" transform="rotate(-90 145 140)">7</text>
<text x="148.5" y="140" transform="rotate(-90 148.5 140)">8</text>
<text x="152" y="140" transform="rotate(-90 152 140)">9</text>
<text x="155.6" y="140.8" transform="rotate(-90 155.6 140.8)">10</text>
<text x="215.3" y="140.9">1</text>
<text x="215.3" y="142.6">3</text>
<text x="219.1" y="138.2" transform="rotate(-90 219.1 138.2)">S1</text>
<text x="220.8" y="138.2" transform="rotate(-90 220.8 138.2)">RESET</text>
<text x="223.1" y="140.9">2</text>
<text x="223.1" y="142.6">4</text>
<text x="136" y="155.8">16MHz</text>
<text x="98.3" y="158.1">VBOOSTOUT</text>
<text x="124.7" y="158.5">1uF</text>
<text x="133.9" y="164.5">NC</text>
<text x="133.9" y="166.3">P05</text>
<text x="139.9" y="166.3">GGND</text>
<text x="148" y="163.6">NC</text>
<text x="21.4" y="172.8">NC</text>
<text x="31.1" y="172.8">NC</text>
<text x="64.1" y="168.7">1</text>
<text x="77.4" y="169.1">UART1_RX</text>
<text x="98.7" y="170.5">1</text>
<text x="109.3" y="170.8">P16</text>
<text x="64.3" y="175.1">1</text>
<text x="77.4" y="175.4">UART1_TX</text>
<text x="98.9" y="176.8">1</text>
<text x="109.3" y="177.2">P17</text>
<text x="64.1" y="180.9">1</text>
<text x="210.7" y="188.7">TITLE:</text>
<text x="210.7" y="195.7">CRD:</text>
<text x="210.7" y="194">DRN:</text>
<text x="210.7" y="192.2">SIZE:</text>
<text x="216" y="192.2">B</text>
<text x="240.7" y="195.7">UPD:</text>
<text x="240.7" y="194">CHK:</text>
<text x="240.7" y="192.2">FILENAME:</text>
<text x="246" y="195.7">Wednesday, April 14, 2021</text>
<text x="249.5" y="194">Beken</text>
<text x="270.7" y="195.7">SHEET:</text>
<text x="270.7" y="194">APPR:</text>
<text x="270.7" y="192.2">REV:</text>
<text x="277.8" y="194">Beken</text>
<text x="277.8" y="195.7">1</text>
<text x="277.8" y="192.2">REV1_0</text>
<text x="281.3" y="195.7">of</text>
<text x="286.6" y="195.7">1</text>
</g>
<g font-size="1.3">
<text x="162.6" y="141.4">BK3633_QFN5_40</text>
<text x="167.9" y="139.6">U1</text>
</g>
</svg>
